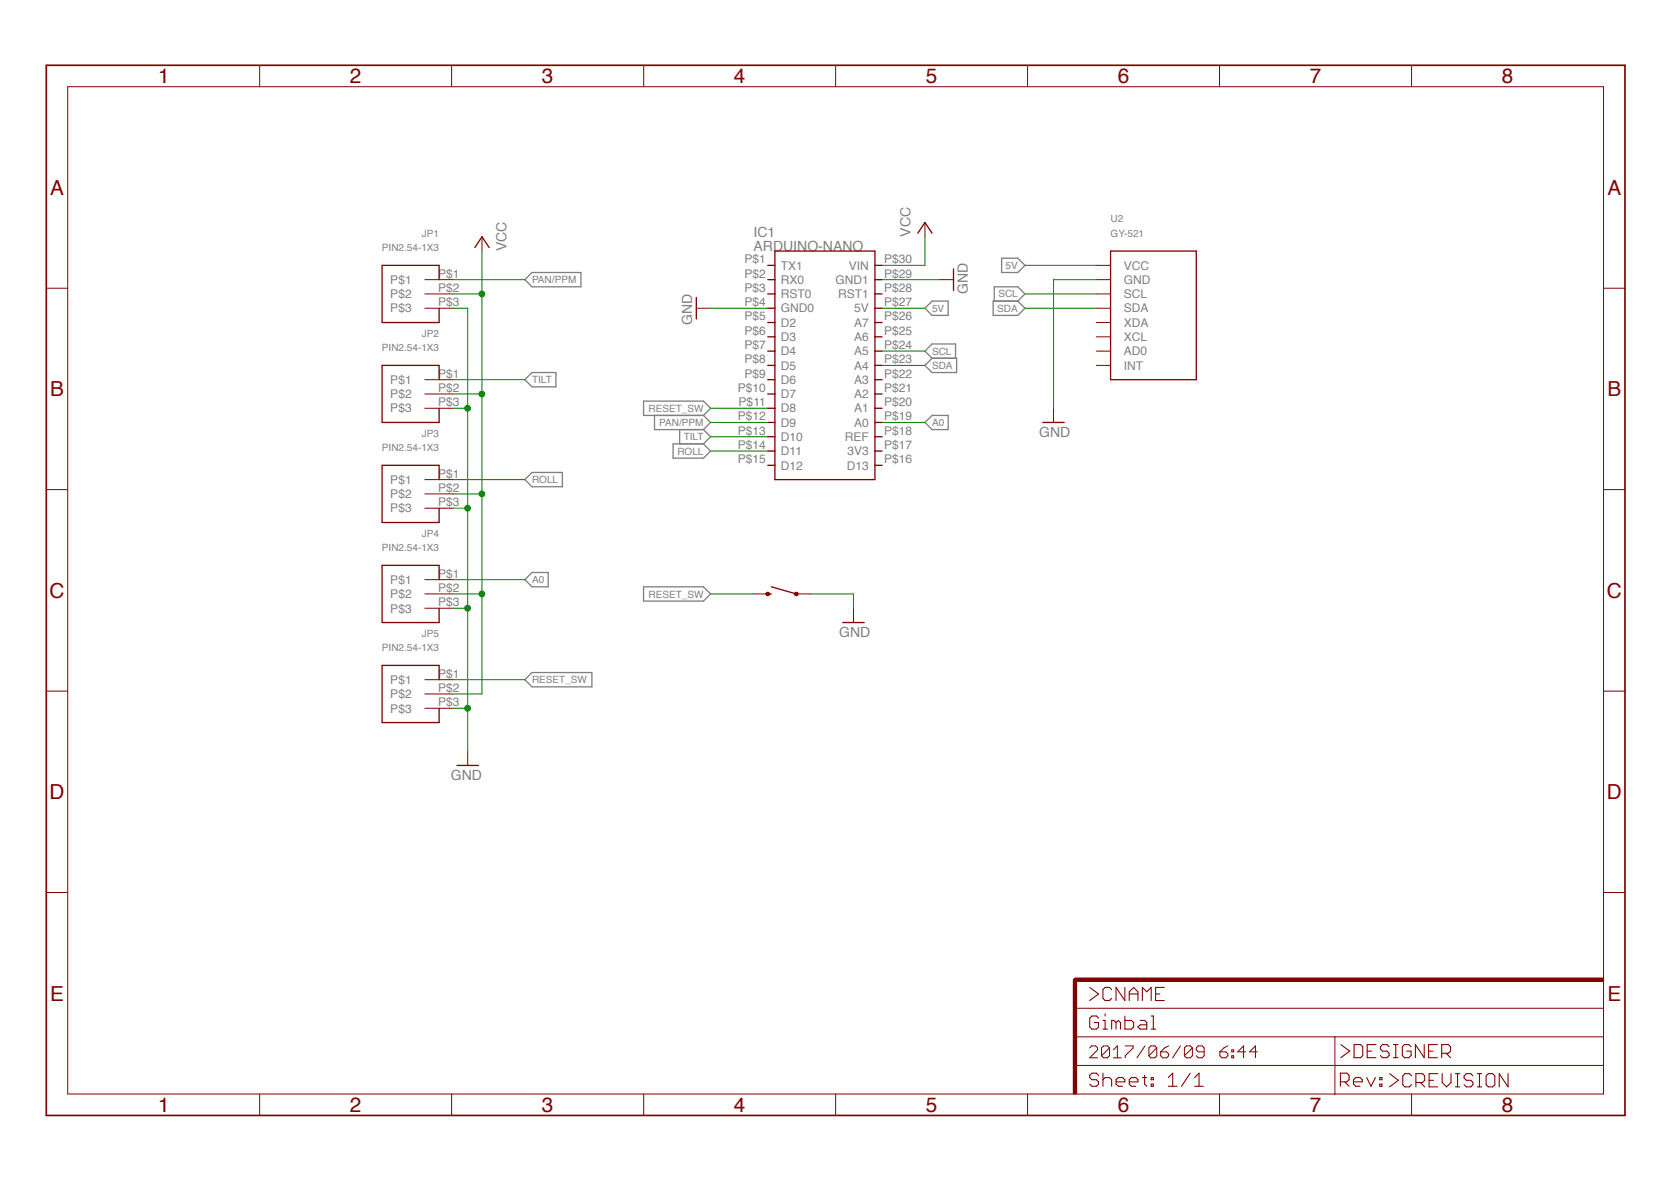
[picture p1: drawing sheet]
<svg xmlns="http://www.w3.org/2000/svg" width="297mm" height="210mm" viewBox="0 0 297 210" stroke-linecap="round" stroke-linejoin="round" font-family="sans-serif">
<g fill="none" stroke="#808080" stroke-width=".23">
<path d="M93.3 49.7l1.3-1.3h8.7v2.6h-8.7zM164.4 54.8l1.3-1.3h2.8v2.6h-2.8zM176.5 53.5h4.4l1.3 1.3-1.3 1.3h-4.4zM176.7 53.5v-2.5h4.2l1.3 1.2-1.3 1.3M178 45.9h2.9l1.3 1.3-1.3 1.2h-2.9zM93.3 67.5l1.3-1.3h4.2v2.6h-4.2zM114.4 71.3h10.6l1.3 1.3-1.3 1.2h-10.6zM116.3 73.8v2.6h8.7M119.6 78.9h5.4l1.3 1.3-1.3 1.2h-5.4zM120.8 76.4v2.5M125 73.8l1.3 1.3-1.3 1.3M125 76.4l1.3 1.2-1.3 1.3"/>
<path d="M164.4 75.1l1.3-1.3h2.8v2.6h-2.8zM164.4 64.9l1.3-1.2h4.3v2.5h-4.3zM165.7 63.7l-1.3-1.3 1.3-1.3h4.2v2.6M93.3 85.2l1.3-1.2h5.4v2.5h-5.4zM93.3 103l1.3-1.2h2.8v2.5h-2.8zM114.4 104.3h10.6l1.3 1.3-1.3 1.2h-10.6zM93.3 120.8l1.3-1.3h10.6v2.6h-10.6z"/>
</g>
<path d="M190.8 174.1h.6v20.3h-.6z" fill="#820000"/>
<path d="M190.8 174.1h.6v20.3h-.6z" fill="none" stroke="#820000" stroke-width=".18"/>
<path d="M191.1 173.8h94v.6h-94z" fill="#820000"/>
<g fill="none" stroke="#820000" stroke-width=".18">
<path d="M12 15.4h273v179h-273zM46.2 11.6v3.8M80.3 11.6v3.8M114.4 11.6v3.8M148.5 11.6v3.8M182.7 11.6v3.8M216.8 11.6v3.8M250.9 11.6v3.8M8.2 51.2h3.8M75.5 49.7h5.1M75.5 52.2h5.1M75.5 54.8h5.1"/>
<path d="M85.7 42.1v2.5M285 51.2h3.9M75.5 67.5h5.1M75.5 70h5.1M75.5 72.6h5.1M8.2 87h3.8M75.5 85.2h5.1M75.5 87.8h5.1M75.5 90.3h5.1M285 87h3.9M75.5 103h5.1M75.5 105.6h5.1"/>
<path d="M75.5 108.1h5.1M8.2 122.8h3.8M75.5 120.8h5.1M75.5 123.3h5.1M75.5 125.9h5.1M83.1 133.5v2.5M285 122.8h3.9M8.2 158.6h3.8M285 158.6h3.9M191.1 173.8h93.9v.6h-93.9zM191.1 179.2h93.9M46.2 194.4v3.9"/>
<path d="M80.3 194.4v3.9M114.4 194.4v3.9M148.5 194.4v3.9M182.7 194.4v3.9M191.1 189.4h93.9M191.1 184.3h93.9M193.7 186.3l.4-.4h.7l.3 .4v.3l-1.4 1.4h1.4M197.2 186.3v1.3l-.3 .4h-.7l-.4-.4M197.2 186.3l-.3-.4h-.7l-.4 .4v1.3M197.2 186.3l-1.4 1.3M197.9 188h1.4M197.9 186.6l.7-.7v2.1"/>
<path d="M200 185.9h1.4v.4l-1.4 1.3v.4M203.5 185.9l-1.4 2.1M205.6 186.3v1.3l-.3 .4h-.7l-.4-.4M205.6 186.3l-.3-.4h-.7l-.4 .4v1.3M205.6 186.3l-1.4 1.3M206.3 186.9h1.1l.3 .4v.3l-.3 .4h-.7l-.4-.4zM207.7 185.9l-.7 .4-.7 .6M209.8 185.9l-1.4 2.1M212 186.3v1.3l-.4 .4h-.7l-.4-.4M212 186.3l-.4-.4h-.7l-.4 .4v1.3M212 186.3l-1.5 1.3M214.1 186.9h-1.1l-.3-.3v-.3l.3-.4h.7l.4 .4v1.3l-.4 .4h-.7l-.3-.4"/>
<path d="M216.8 194.4v3.9M216.8 186.9h1.1l.4 .4v.3l-.4 .4h-.7l-.4-.4zM218.3 185.9l-.7 .4-.8 .6M219 187.6h.3v.4h-.3zM219 186.6h.3v.3h-.3zM221.4 186.9h-1.4l1.1-1v2.1M223.5 186.9h-1.4l1.1-1v2.1M237.3 184.3v10.2M250.9 194.4v3.9"/>
</g>
<path d="M192.3 174.1h-1.2v1.3" fill="none" stroke="#820000" stroke-width=".59"/>
<g fill="none" stroke="#820000" stroke-width=".19">
<path d="M193.7 175.5l1.6 1.2-1.6 1.1M197.6 175.9l-.4-.4h-.8l-.3 .4v1.5l.3 .4h.8l.4-.4M200 175.5v2.3l-1.6-2.3v2.3M200.7 177.8v-1.5l.8-.8 .8 .8v1.5M200.7 176.7h1.6M203.1 177.8v-2.3l.8 .8 .7-.8v2.3M205.4 176.7h.8M207 175.5h-1.6v2.3h1.6M195.3 181l-.4-.4h-.8l-.4 .4v1.5l.4 .4h.8l.4-.4v-.8h-.8M195.3 191.1l-.4-.4h-.8l-.4 .4v.4l.4 .4h.8l.4 .4v.4l-.4 .4h-.8l-.4-.4M196.1 182.9h.7M196.1 181.4h.3v1.5"/>
<path d="M196.1 191.9l.3-.4h.8l.4 .4v1.2M196.1 190.7v2.4M196.4 180.2v.4M198.4 181.7l-.4-.3h-.4v1.5M198.4 181.7v1.2M198.4 192.3h1.6v-.4l-.4-.4h-.8l-.4 .4v.8l.4 .4h.8M198.4 181.7l.4-.3 .4 .3v1.2M200 180.6v2.3h1.1l.4-.4v-.8l-.4-.3h-1.1M200.7 192.3h1.6v-.4l-.4-.4h-.8l-.4 .4v.8l.4 .4h.8M202.7 181.4h.8l.4 .3v1.2h-1.2l-.4-.4 .4-.4h1.2M203.1 191.5h.8M203.5 191.1v1.6l.4 .4"/>
<path d="M204.6 180.6h.4v2.3M204.6 182.9h.8M204.6 191.5h.4v.4h-.4zM204.6 192.7h.4v.4h-.4zM207.7 191.5l.8-.8v2.4M207.7 193.1h1.5M211.6 190.7l-1.6 2.4M212.4 193.1h1.5M212.4 191.5l.7-.8v2.4M238.3 192.3h1.1l.4-.4v-.8l-.4-.4h-1.1v2.4M238.4 185.7l1.5 1.1-1.5 1.2M239 192.3l.8 .8"/>
<path d="M240.6 192.3h1.6v-.4l-.4-.4h-.8l-.4 .4v.8l.4 .4h.8M240.7 185.7h1.2l.3 .3v1.6l-.3 .4h-1.2zM242.9 191.5l.8 1.6 .8-1.6M243 186.8h.8M244.6 185.7h-1.6v2.3h1.6M245.3 192.7h.4v.4h-.4zM245.3 191.5h.4v.4h-.4zM246.9 186l-.4-.3h-.7l-.4 .3v.4l.4 .4h.7l.4 .4v.4l-.4 .4h-.7l-.4-.4M247 190.8l1.6 1.2-1.6 1.2M247.7 188h.8M247.7 185.7h.8M248.1 185.7v2.3"/>
<path d="M250.8 186l-.4-.3h-.7l-.4 .3v1.6l.4 .4h.7l.4-.4v-.8h-.7M250.9 191.2l-.4-.4h-.8l-.3 .4v1.6l.3 .4h.8l.4-.4M251.7 192.4h1.2l.4-.4v-.8l-.4-.4h-1.2v2.4M252.5 192.4l.8 .8M253.2 185.7v2.3l-1.6-2.3v2.3M254 186.8h.7M254 192h.8M255.5 185.7h-1.5v2.3h1.5M255.6 190.8h-1.6v2.4h1.6M256.3 187.2h1.2l.3-.4v-.8l-.3-.3h-1.2v2.3M256.4 190.8v1.6l.7 .8 .8-.8v-1.6M257.1 187.2l.7 .8"/>
<path d="M258.7 190.8h.8M258.7 193.2h.8M259.1 190.8v2.4M261.8 191.2l-.4-.4h-.7l-.4 .4v.4l.4 .4h.7l.4 .4v.4l-.4 .4h-.7l-.4-.4M262.6 190.8h.8M262.6 193.2h.8M263 190.8v2.4M264.6 190.8h.7l.4 .4v1.6l-.4 .4h-.7l-.4-.4v-1.6zM268.1 190.8v2.4l-1.6-2.4v2.4"/>
</g>
<path d="M8.2 11.6h280.7v186.7h-280.7z" fill="none" stroke="#820000" stroke-width=".3"/>
<g fill="none" stroke="#820000" stroke-width=".23">
<path d="M78.1 49.7v-2.5h-10.2v10.1h10.2v-2.5M84.4 44l1.3-1.9 1.2 1.9M136.5 47.2h1.2M136.5 49.7h1.2M136.5 52.2h1.2M136.5 54.8h1.2M136.5 57.3h1.2M136.5 59.9h1.2M137.7 44.6h17.8v40.6h-17.8zM155.5 47.2h1.3M155.5 49.7h1.3M155.5 52.2h1.3"/>
<path d="M155.5 54.8h1.3M155.5 57.3h1.3M155.5 59.9h1.3M78.1 67.5v-2.6h-10.2v10.2h10.2v-2.5M136.5 62.4h1.2M136.5 64.9h1.2M136.5 67.5h1.2M136.5 70h1.2M136.5 72.6h1.2M136.5 75.1h1.2M136.5 77.6h1.2M155.5 62.4h1.3"/>
<path d="M155.5 64.9h1.3M155.5 67.5h1.3M155.5 70h1.3M155.5 72.6h1.3M155.5 75.1h1.3M155.5 77.6h1.3M78.1 85.2v-2.5h-10.2v10.2h10.2v-2.6M136.5 80.2h1.2M136.5 82.7h1.2M155.5 80.2h1.3M155.5 82.7h1.3M78.1 103v-2.5h-10.2v10.1h10.2v-2.5"/>
<path d="M136.5 105.6h.6M137.1 104.3l4.5 1.3M78.1 120.8v-2.5h-10.2v10.1h10.2v-2.5M81.2 136h3.8"/>
</g>
<circle cx="141.6" cy="105.6" r=".33" fill="#820000"/>
<circle cx="141.5" cy="105.6" r=".33" fill="none" stroke="#820000" stroke-width=".18"/>
<circle cx="136.5" cy="105.6" r=".33" fill="#820000"/>
<g fill="none" stroke="#820000" stroke-width=".18">
<path d="M164.4 39.5v2.6M123.8 54.8h2.5M167 49.7h2.5M194.9 49.7h2.5M194.9 54.8h2.5M194.9 47.2h2.5M194.9 52.2h2.5M194.9 57.3h2.5M194.9 59.9h2.5M187.3 72.6v2.5M194.9 62.4h2.5M194.9 64.9h2.5"/>
<path d="M133.9 105.6h2.6M141.6 105.6h2.5M151.7 108.1v2.5"/>
<circle cx="136.5" cy="105.6" r=".33"/>
</g>
<path d="M123.8 52.9v3.8M163.1 41.4l1.3-1.9 1.3 1.9M169.5 47.8v3.8M197.4 44.6h15.3v22.9h-15.3zM185.4 75.1h3.8M149.8 110.6h3.8" fill="none" stroke="#820000" stroke-width=".23"/>
<path d="M80.6 49.7h12.7M80.6 52.2h5.1M85.7 44.6v43.2h-5.1M80.6 67.5h12.7M80.6 70h5.1M126.3 75.1h10.2M126.3 77.6h10.2" fill="none" stroke="#008100" stroke-width=".18"/>
<circle cx="85.7" cy="70" r=".51" fill="#008100"/>
<circle cx="85.7" cy="70" r=".51" fill="none" stroke="#008100" stroke-width=".18"/>
<circle cx="85.7" cy="52.2" r=".51" fill="#008100"/>
<g fill="none" stroke="#008100" stroke-width=".18">
<path d="M85.7 87.8v35.5h-5.1M80.6 105.6h5.1"/>
<circle cx="85.7" cy="52.2" r=".51"/>
</g>
<circle cx="85.7" cy="87.8" r=".51" fill="#008100"/>
<circle cx="85.7" cy="87.8" r=".51" fill="none" stroke="#008100" stroke-width=".18"/>
<circle cx="85.7" cy="105.6" r=".51" fill="#008100"/>
<g fill="none" stroke="#008100" stroke-width=".18">
<path d="M80.6 54.8h2.5v78.7M164.4 42.1v5.1h-7.6M80.6 72.6h2.5M80.6 90.3h2.5"/>
<circle cx="85.7" cy="105.6" r=".51"/>
</g>
<circle cx="83.1" cy="72.6" r=".51" fill="#008100"/>
<circle cx="83.1" cy="72.6" r=".51" fill="none" stroke="#008100" stroke-width=".18"/>
<circle cx="83.1" cy="90.3" r=".51" fill="#008100"/>
<g fill="none" stroke="#008100" stroke-width=".18">
<path d="M80.6 108.1h2.5M80.6 125.9h2.5"/>
<circle cx="83.1" cy="90.3" r=".51"/>
</g>
<circle cx="83.1" cy="125.9" r=".51" fill="#008100"/>
<circle cx="83.1" cy="125.9" r=".51" fill="none" stroke="#008100" stroke-width=".18"/>
<circle cx="83.1" cy="108.1" r=".51" fill="#008100"/>
<g fill="none" stroke="#008100" stroke-width=".18">
<path d="M126.3 54.8h10.2M156.8 54.8h7.6M156.8 49.7h10.2M182.2 54.8h12.7M182.2 52.2h12.7M182.2 47.2h12.7M194.9 49.7h-7.6v22.9M126.3 72.6h10.2M156.8 64.9h7.6M156.8 62.4h7.6M156.8 75.1h7.6M80.6 85.2h12.7"/>
<path d="M126.3 80.2h10.2M80.6 103h12.7M126.3 105.6h7.6M144.1 105.6h7.6v2.5M80.6 120.8h12.7"/>
<circle cx="83.1" cy="108.1" r=".51"/>
</g>
<g font-size="3.7" fill="#820000">
<text x="28.1" y="14.8">1</text>
<text x="62.2" y="14.8">2</text>
<text x="96.3" y="14.8">3</text>
<text x="130.5" y="14.8">4</text>
<text x="164.6" y="14.8">5</text>
<text x="198.7" y="14.8">6</text>
<text x="232.8" y="14.8">7</text>
<text x="267" y="14.8">8</text>
<text x="8.9" y="34.6">A</text>
<text x="285.7" y="34.6">A</text>
<text x="8.9" y="70.4">B</text>
<text x="285.7" y="70.4">B</text>
<text x="8.8" y="106.2">C</text>
<text x="285.6" y="106.2">C</text>
<text x="8.8" y="142">D</text>
<text x="285.6" y="142">D</text>
<text x="8.9" y="177.8">E</text>
<text x="285.7" y="177.8">E</text>
<text x="28.1" y="197.6">1</text>
<text x="62.2" y="197.6">2</text>
<text x="96.3" y="197.6">3</text>
<text x="130.5" y="197.6">4</text>
<text x="164.6" y="197.6">5</text>
<text x="198.7" y="197.6">6</text>
<text x="232.8" y="197.6">7</text>
<text x="267" y="197.6">8</text>
</g>
<g font-size="2.5" fill="#808080">
<text x="90" y="44.6" transform="rotate(-90 90 44.6)">VCC</text>
<text x="133.9" y="44.6">ARDUINO-NANO</text>
<text x="133.9" y="42.1">IC1</text>
<text x="161.9" y="42.1" transform="rotate(-90 161.9 42.1)">VCC</text>
<text x="172" y="52.2" transform="rotate(-90 172 52.2)">GND</text>
<text x="123" y="57.8" transform="rotate(-90 123 57.8)">GND</text>
<text x="184.7" y="77.6">GND</text>
<text x="149.2" y="113.2">GND</text>
<text x="80.1" y="138.6">GND</text>
</g>
<g font-size="2.1" fill="#808080">
<text x="132.3" y="46.8">P$1</text>
<text x="138.8" y="47.9">TX1</text>
<text x="150.9" y="47.9">VIN</text>
<text x="157.2" y="46.8">P$30</text>
<text x="199.8" y="47.9">VCC</text>
<text x="69.4" y="50.5">P$1</text>
<text x="69.4" y="53">P$2</text>
<text x="77.9" y="49.3">P$1</text>
<text x="77.9" y="51.9">P$2</text>
<text x="132.3" y="49.3">P$2</text>
<text x="132.3" y="51.9">P$3</text>
<text x="138.8" y="50.5">RX0</text>
<text x="138.8" y="53">RST0</text>
<text x="148.5" y="50.5">GND1</text>
<text x="149" y="53">RST1</text>
<text x="157.2" y="51.9">P$28</text>
<text x="157.2" y="49.3">P$29</text>
<text x="199.8" y="50.5">GND</text>
<text x="199.8" y="53">SCL</text>
<text x="69.4" y="55.5">P$3</text>
<text x="77.9" y="54.4">P$3</text>
<text x="132.3" y="54.4">P$4</text>
<text x="132.3" y="57">P$5</text>
<text x="132.3" y="59.5">P$6</text>
<text x="138.8" y="55.5">GND0</text>
<text x="138.8" y="58.1">D2</text>
<text x="151.8" y="58.1">A7</text>
<text x="151.8" y="55.5">5V</text>
<text x="157.2" y="59.5">P$25</text>
<text x="157.2" y="57">P$26</text>
<text x="157.2" y="54.4">P$27</text>
<text x="199.8" y="55.5">SDA</text>
<text x="199.8" y="58.1">XDA</text>
<text x="132.3" y="62">P$7</text>
<text x="132.3" y="64.6">P$8</text>
<text x="138.8" y="60.6">D3</text>
<text x="138.8" y="63.2">D4</text>
<text x="138.8" y="65.7">D5</text>
<text x="151.8" y="65.7">A4</text>
<text x="151.8" y="63.2">A5</text>
<text x="151.8" y="60.6">A6</text>
<text x="157.2" y="64.6">P$23</text>
<text x="157.2" y="62">P$24</text>
<text x="199.8" y="60.6">XCL</text>
<text x="199.8" y="63.2">AD0</text>
<text x="199.8" y="65.7">INT</text>
<text x="69.4" y="68.2">P$1</text>
<text x="69.4" y="70.8">P$2</text>
<text x="77.9" y="67.1">P$1</text>
<text x="77.9" y="69.7">P$2</text>
<text x="131.1" y="69.7">P$10</text>
<text x="132.3" y="67.1">P$9</text>
<text x="138.8" y="68.2">D6</text>
<text x="138.8" y="70.8">D7</text>
<text x="151.8" y="70.8">A2</text>
<text x="151.8" y="68.2">A3</text>
<text x="157.2" y="69.7">P$21</text>
<text x="157.2" y="67.1">P$22</text>
<text x="69.4" y="73.3">P$3</text>
<text x="77.9" y="72.2">P$3</text>
<text x="131.1" y="74.7">P$12</text>
<text x="131.1" y="77.3">P$13</text>
<text x="131.3" y="72.2">P$11</text>
<text x="138.8" y="73.3">D8</text>
<text x="138.8" y="75.9">D9</text>
<text x="151.8" y="75.9">A0</text>
<text x="151.8" y="73.3">A1</text>
<text x="157.2" y="77.3">P$18</text>
<text x="157.2" y="74.7">P$19</text>
<text x="157.2" y="72.2">P$20</text>
<text x="131.1" y="79.8">P$14</text>
<text x="131.1" y="82.4">P$15</text>
<text x="138.8" y="78.4">D10</text>
<text x="138.8" y="80.9">D11</text>
<text x="138.8" y="83.5">D12</text>
<text x="150.2" y="78.4">REF</text>
<text x="150.5" y="83.5">D13</text>
<text x="150.7" y="80.9">3V3</text>
<text x="157.2" y="82.4">P$16</text>
<text x="157.2" y="79.8">P$17</text>
<text x="69.4" y="86">P$1</text>
<text x="69.4" y="88.5">P$2</text>
<text x="77.9" y="84.9">P$1</text>
<text x="77.9" y="87.4">P$2</text>
<text x="77.9" y="90">P$3</text>
<text x="69.4" y="91.1">P$3</text>
<text x="69.4" y="103.8">P$1</text>
<text x="69.4" y="106.3">P$2</text>
<text x="77.9" y="102.7">P$1</text>
<text x="77.9" y="105.2">P$2</text>
<text x="77.9" y="107.7">P$3</text>
<text x="69.4" y="108.9">P$3</text>
<text x="69.4" y="121.6">P$1</text>
<text x="69.4" y="124.1">P$2</text>
<text x="77.9" y="120.4">P$1</text>
<text x="77.9" y="123">P$2</text>
<text x="77.9" y="125.5">P$3</text>
<text x="69.4" y="126.6">P$3</text>
</g>
<g font-size="1.8" fill="#808080">
<text x="197.4" y="39.5">U2</text>
<text x="67.9" y="44.6">PIN2.54-1X3</text>
<text x="75" y="42.1">JP1</text>
<text x="178.7" y="47.8">5V</text>
<text x="197.4" y="42.1">GY-521</text>
<text x="94.6" y="50.3">PAN/PPM</text>
<text x="177.5" y="52.9">SCL</text>
<text x="75" y="59.9">JP2</text>
<text x="165.7" y="55.4">5V</text>
<text x="177.3" y="55.4">SDA</text>
<text x="67.9" y="62.4">PIN2.54-1X3</text>
<text x="165.7" y="65.6">SDA</text>
<text x="165.7" y="63">SCL</text>
<text x="94.6" y="68.1">TILT</text>
<text x="75" y="77.6">JP3</text>
<text x="115.3" y="73.2">RESET_SW</text>
<text x="117.2" y="75.7">PAN/PPM</text>
<text x="165.7" y="75.7">A0</text>
<text x="67.9" y="80.2">PIN2.54-1X3</text>
<text x="120.4" y="80.8">ROLL</text>
<text x="121.5" y="78.3">TILT</text>
<text x="94.6" y="85.9">ROLL</text>
<text x="75" y="95.4">JP4</text>
<text x="67.9" y="97.9">PIN2.54-1X3</text>
<text x="94.6" y="103.7">A0</text>
<text x="115.3" y="106.2">RESET_SW</text>
<text x="75" y="113.2">JP5</text>
<text x="67.9" y="115.7">PIN2.54-1X3</text>
<text x="94.6" y="121.4">RESET_SW</text>
</g>
</svg>
